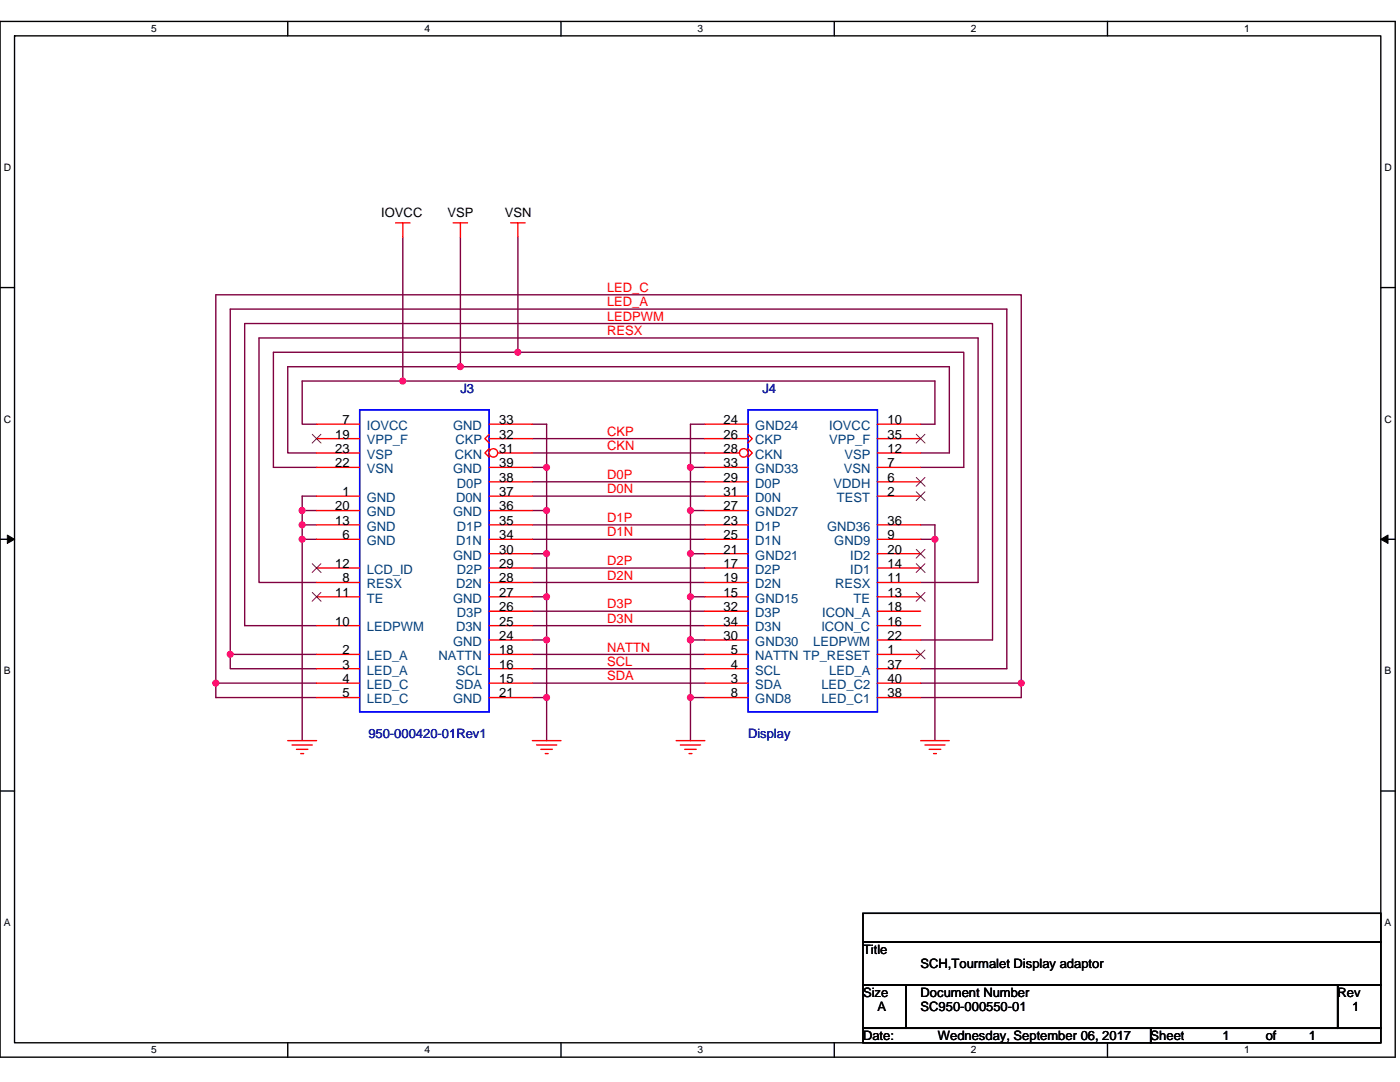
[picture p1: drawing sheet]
<svg xmlns="http://www.w3.org/2000/svg" width="279mm" height="216mm" viewBox="0 0 279 216" stroke-linecap="round" stroke-linejoin="round" font-family="sans-serif">
<path d="M0 4.3h278.4v206.6h-278.4zM2.9 7.2h272.7v200.9h-272.7z" fill="none" stroke="#000" stroke-width=".28"/>
<g fill="#fff">
<path d="M30.2 4.6h1.1v2.3h-1.1z"/>
<path d="M30.2 208.4h1.1v2.3h-1.1z"/>
</g>
<path d="M57.4 4.3v2.9M57.4 208.1v2.8" fill="none" stroke="#000" stroke-width=".28"/>
<g fill="#fff">
<path d="M84.7 4.6h1.1v2.3h-1.1z"/>
<path d="M84.7 208.4h1.1v2.3h-1.1z"/>
</g>
<path d="M112 4.3v2.9M112 208.1v2.8" fill="none" stroke="#000" stroke-width=".28"/>
<g fill="#fff">
<path d="M139.2 4.6h1.2v2.3h-1.2z"/>
<path d="M139.2 208.4h1.2v2.3h-1.2z"/>
</g>
<path d="M166.5 4.3v2.9M166.5 208.1v2.8" fill="none" stroke="#000" stroke-width=".28"/>
<g fill="#fff">
<path d="M193.8 4.6h1.1v2.3h-1.1z"/>
<path d="M193.8 208.4h1.1v2.3h-1.1z"/>
</g>
<path d="M221 4.3v2.9M221 208.1v2.8" fill="none" stroke="#000" stroke-width=".28"/>
<g fill="#fff">
<path d="M248.3 4.6h1.1v2.3h-1.1z"/>
<path d="M248.3 208.4h1.1v2.3h-1.1z"/>
<path d="M.7 32.3h1.5v2.2h-1.5z"/>
<path d="M276.3 32.3h1.5v2.2h-1.5z"/>
<path d="M.7 82.5h1.5v2.3h-1.5z"/>
<path d="M276.3 82.5h1.5v2.3h-1.5z"/>
</g>
<path d="M0 57.4h2.9M275.6 57.4h2.8" fill="none" stroke="#000" stroke-width=".28"/>
<g fill="#fff">
<path d="M.7 132.7h1.4v2.3h-1.4z"/>
<path d="M276.3 132.7h1.4v2.3h-1.4z"/>
</g>
<path d="M0 107.6h2.9M275.6 107.6h2.8" fill="none" stroke="#000" stroke-width=".28"/>
<path d="M1.5 106.8l1.4 .8-1.4 .8zM275.6 107.6l1.4-.8v1.6z" fill="#000" stroke="#000" stroke-width=".2"/>
<g fill="#fff">
<path d="M.7 182.9h1.4v2.3h-1.4z"/>
<path d="M276.3 182.9h1.4v2.3h-1.4z"/>
</g>
<path d="M0 157.8h2.9M275.6 157.8h2.8M172.2 182.2h103.4v5.8h-103.4zM172.2 188h103.4v8.6h-103.4zM172.2 196.6h8.6v8.6h-8.6zM180.8 196.6h86.2v8.6h-86.2zM267 196.6h8.6v8.6h-8.6zM172.2 205.2h57.4v2.9h-57.4zM229.6 205.2h46v2.9h-46z" fill="none" stroke="#000" stroke-width=".28"/>
<g fill="none" stroke="#800040" stroke-width=".28">
<path d="M80.4 47.3v28.7h-20.1v8.6h2.9M91.9 47.3v25.9h-34.5v17.2h5.8M103.4 47.3v23h-48.8v23h8.6M80.4 76h106.2v8.6h-2.9M91.9 73.2h97.6v17.2h-5.8M103.4 70.3h88.9v23h-8.6M63.2 99h-2.9v2.9M106.2 99h34.5M106.2 90.4h34.5M106.2 93.3h2.9M106.2 84.6h2.9v8.7M106.2 96.1h34.5"/>
<path d="M106.2 87.5h34.5M109.1 93.3v8.6M137.8 93.3v8.6M137.8 93.3h2.9M140.7 84.6h-2.9v8.7M60.3 104.7v2.9M60.3 101.9v2.8M60.3 101.9h2.9M60.3 107.6v40.2M60.3 104.7h2.9M60.3 107.6h2.9M106.2 116.2h34.5"/>
<path d="M106.2 107.6h34.5M106.2 101.9h2.9M106.2 110.5h2.9M106.2 119.1h2.9M106.2 113.3h34.5M106.2 104.7h34.5M109.1 119.1v8.6M109.1 110.5v8.6M109.1 101.9v8.6M137.8 110.5v8.6M137.8 101.9v8.6M137.8 119.1v8.6"/>
<path d="M137.8 101.9h2.9M137.8 110.5h2.9M137.8 119.1h2.9M183.7 116.2h11.5v-48.8h-143.5v48.8h11.5M183.7 104.7h2.9v2.9M183.7 107.6h2.9M186.6 107.6v40.2M43.1 136.3v2.9h20.1M43.1 136.3h20.1M43.1 136.3v-77.5h160.7v77.5M46 130.6v2.8h17.2M63.2 124.8h-14.4v-60.2h149.3v63.1h-14.4"/>
<path d="M63.2 130.6h-17.2v-68.9h154.9v71.7h-17.2M106.2 124.8h34.5M106.2 127.7h2.9M106.2 139.2h2.9M106.2 136.3h34.5M106.2 133.4h34.5M106.2 130.6h34.5M106.2 122h34.5M109.1 139.2v8.6M109.1 127.7v11.5M137.8 127.7v11.5M137.8 139.2v8.6"/>
<path d="M137.8 127.7h2.9M137.8 139.2h2.9M183.7 136.3h20.1M203.8 136.3v2.9h-20.1"/>
</g>
<g fill="#f0f" stroke="#f0f" stroke-width=".28">
<circle cx="109.1" cy="93.2" r=".57"/>
<circle cx="80.4" cy="76" r=".57"/>
<circle cx="91.9" cy="73.2" r=".57"/>
<circle cx="103.3" cy="70.3" r=".57"/>
<circle cx="60.3" cy="101.9" r=".57"/>
<circle cx="60.3" cy="107.6" r=".57"/>
<circle cx="109.1" cy="139.2" r=".57"/>
<circle cx="137.8" cy="93.2" r=".57"/>
<circle cx="137.8" cy="110.5" r=".57"/>
<circle cx="137.8" cy="101.9" r=".57"/>
<circle cx="137.8" cy="127.7" r=".57"/>
<circle cx="137.8" cy="119.1" r=".57"/>
<circle cx="137.8" cy="139.2" r=".57"/>
<circle cx="186.6" cy="107.6" r=".57"/>
<circle cx="45.9" cy="130.6" r=".57"/>
<circle cx="203.8" cy="136.3" r=".57"/>
<circle cx="43.1" cy="136.3" r=".57"/>
<circle cx="109.1" cy="119.1" r=".57"/>
<circle cx="109.1" cy="110.5" r=".57"/>
<circle cx="60.3" cy="104.7" r=".57"/>
<circle cx="109.1" cy="127.7" r=".57"/>
<circle cx="109.1" cy="101.9" r=".57"/>
</g>
<g fill="none" stroke="#f00" stroke-width=".28">
<path d="M79 44.5h2.8M80.4 44.5v2.8M90.4 44.5h2.9M91.9 44.5v2.8M101.9 44.5h2.9M103.4 44.5v2.8M63.2 84.6h8.6M63.2 90.4h8.6M97.6 89.5l-.8 .9 .8 .8M97.6 93.3h8.6M97.6 84.6h8.6M97.6 99h8.6"/>
<path d="M97.6 96.1h8.6M63.2 101.9h8.6M63.2 116.2h8.6M63.2 104.7h8.6M63.2 119.1h8.6M97.6 101.9h8.6M97.6 116.2h8.6M97.6 113.3h8.6M97.6 110.5h8.6M63.2 139.2h8.6M63.2 136.3h8.6M63.2 133.4h8.6"/>
<path d="M63.2 130.6h8.6M63.2 124.8h8.6M97.6 136.3h8.6M97.6 133.4h8.6M97.6 130.6h8.6M57.4 147.8h5.8M58.3 148.7h4M59.2 149.5h2.2M60 150.4h.6M106.2 147.8h5.8M107.1 148.7h4M107.9 149.5h2.3"/>
<path d="M108.8 150.4h.6M134.9 147.8h5.8M135.8 148.7h4M136.7 149.5h2.2M137.5 150.4h.6M183.7 147.8h5.8M184.6 148.7h4M185.4 149.5h2.3M186.3 150.4h.6"/>
</g>
<path d="M71.8 81.8h25.8v60.2h-25.8z" fill="none" stroke="#00f" stroke-width=".28"/>
<path d="M62.3 118.2l1.8 1.8M64.1 118.2l-1.8 1.8" fill="none" stroke="#804000" stroke-width=".2"/>
<circle cx="98.5" cy="90.4" r=".84" fill="#fff" stroke="#f00" stroke-width=".28"/>
<g fill="none" stroke="#f00" stroke-width=".28">
<path d="M63.2 93.3h8.6M63.2 87.5h8.6M63.2 99h8.6M97.6 86.7l-.8 .8 .8 .9M97.6 87.5h8.6M99.3 90.4h6.9M140.7 93.3h8.6M140.7 99h8.6M140.7 84.6h8.6M140.7 96.1h8.6M149.3 89.5l.8 .9-.8 .8M175.1 90.4h8.6"/>
<path d="M175.1 99h8.6M175.1 84.6h8.6M63.2 107.6h8.6M63.2 113.3h8.6M97.6 107.6h8.6M97.6 119.1h8.6M97.6 104.7h8.6M140.7 113.3h8.6M140.7 101.9h8.6M140.7 116.2h8.6M140.7 110.5h8.6M175.1 119.1h8.6"/>
<path d="M175.1 104.7h8.6M175.1 116.2h8.6M97.6 127.7h8.6M97.6 124.8h8.6M97.6 122h8.6M97.6 139.2h8.6M140.7 136.3h8.6M140.7 133.4h8.6M140.7 130.6h8.6M175.1 127.7h8.6M175.1 139.2h8.6M175.1 136.3h8.6"/>
<path d="M175.1 133.4h8.6"/>
</g>
<path d="M62.3 86.7l1.8 1.7M64.1 86.7l-1.8 1.7M182.9 98.1l1.7 1.8M184.6 98.1l-1.8 1.8M62.3 112.5l1.8 1.7M64.1 112.5l-1.8 1.7M182.9 118.2l1.7 1.8M184.6 118.2l-1.8 1.8" fill="none" stroke="#804000" stroke-width=".2"/>
<path d="M149.3 81.8h25.8v60.2h-25.8z" fill="none" stroke="#00f" stroke-width=".28"/>
<circle cx="148.4" cy="90.4" r=".84" fill="#fff" stroke="#f00" stroke-width=".28"/>
<g fill="none" stroke="#f00" stroke-width=".28">
<path d="M140.7 87.5h8.6M140.7 90.4h6.9M149.3 86.7l.8 .8-.8 .9M175.1 93.3h8.6M175.1 87.5h8.6M175.1 96.1h8.6M140.7 107.6h8.6M140.7 119.1h8.6M140.7 104.7h8.6M175.1 107.6h8.6M175.1 113.3h8.6M175.1 110.5h8.6"/>
<path d="M140.7 127.7h8.6M140.7 124.8h8.6M140.7 122h8.6M140.7 139.2h8.6M175.1 124.8h8.6M175.1 122h8.6M175.1 130.6h8.6"/>
</g>
<path d="M182.9 86.7l1.7 1.7M182.9 95.3l1.7 1.7M184.6 86.7l-1.8 1.7M184.6 95.3l-1.8 1.7M182.9 112.5l1.7 1.7M182.9 109.6l1.7 1.8M184.6 112.5l-1.8 1.7M184.6 109.6l-1.8 1.8M182.9 129.7l1.7 1.8M184.6 129.7l-1.8 1.8" fill="none" stroke="#804000" stroke-width=".2"/>
<g fill="#f0f" stroke="#f0f" stroke-width=".28">
<circle cx="109.1" cy="93.2" r=".57"/>
<circle cx="80.4" cy="76" r=".57"/>
<circle cx="91.9" cy="73.2" r=".57"/>
<circle cx="103.3" cy="70.3" r=".57"/>
<circle cx="60.3" cy="101.9" r=".57"/>
<circle cx="60.3" cy="107.6" r=".57"/>
<circle cx="109.1" cy="139.2" r=".57"/>
<circle cx="137.8" cy="93.2" r=".57"/>
<circle cx="137.8" cy="110.5" r=".57"/>
<circle cx="137.8" cy="101.9" r=".57"/>
<circle cx="137.8" cy="127.7" r=".57"/>
<circle cx="137.8" cy="119.1" r=".57"/>
<circle cx="137.8" cy="139.2" r=".57"/>
<circle cx="186.6" cy="107.6" r=".57"/>
<circle cx="45.9" cy="130.6" r=".57"/>
<circle cx="203.8" cy="136.3" r=".57"/>
<circle cx="43.1" cy="136.3" r=".57"/>
<circle cx="109.1" cy="119.1" r=".57"/>
<circle cx="109.1" cy="110.5" r=".57"/>
<circle cx="60.3" cy="104.7" r=".57"/>
<circle cx="109.1" cy="127.7" r=".57"/>
<circle cx="109.1" cy="101.9" r=".57"/>
</g>
<g font-size="2.6">
<text x="76.1" y="43.3">IOVCC</text>
<text x="89.3" y="43.3">VSP</text>
<text x="100.8" y="43.3">VSN</text>
<text x="66.9" y="87.5">19</text>
<text x="68.3" y="84.6">7</text>
<text x="99.6" y="87.5">32</text>
<text x="99.6" y="84.6">33</text>
<text x="144.4" y="84.6">24</text>
<text x="144.4" y="87.5">26</text>
<text x="177.1" y="84.6">10</text>
<text x="177.1" y="87.5">35</text>
<text x="66.9" y="90.4">23</text>
<text x="66.9" y="93.2">22</text>
<text x="99.6" y="93.2">39</text>
<text x="99.6" y="90.4">31</text>
<text x="144.4" y="93.2">33</text>
<text x="144.4" y="90.4">28</text>
<text x="177.1" y="93.2">7</text>
<text x="177.1" y="90.4">12</text>
<text x="66.9" y="101.9">20</text>
<text x="68.3" y="99">1</text>
<text x="99.6" y="101.9">36</text>
<text x="99.6" y="99">37</text>
<text x="99.6" y="96.1">38</text>
<text x="144.4" y="101.9">27</text>
<text x="144.4" y="99">31</text>
<text x="144.4" y="96.1">29</text>
<text x="177.1" y="99">2</text>
<text x="177.1" y="96.1">6</text>
<text x="66.9" y="104.7">13</text>
<text x="68.3" y="107.6">6</text>
<text x="99.6" y="107.6">34</text>
<text x="99.6" y="104.7">35</text>
<text x="144.4" y="107.6">25</text>
<text x="144.4" y="104.7">23</text>
<text x="177.1" y="107.6">9</text>
<text x="177.1" y="104.7">36</text>
<text x="66.9" y="113.3">12</text>
<text x="99.6" y="110.5">30</text>
<text x="99.6" y="113.3">29</text>
<text x="144.4" y="113.3">17</text>
<text x="144.4" y="110.5">21</text>
<text x="177.1" y="113.3">14</text>
<text x="177.1" y="110.5">20</text>
<text x="66.9" y="119.1">11</text>
<text x="68.3" y="116.2">8</text>
<text x="99.6" y="116.2">28</text>
<text x="99.6" y="119.1">27</text>
<text x="144.4" y="116.2">19</text>
<text x="144.4" y="119.1">15</text>
<text x="177.1" y="116.2">11</text>
<text x="177.1" y="119.1">13</text>
<text x="66.9" y="124.8">10</text>
<text x="99.6" y="124.8">25</text>
<text x="99.6" y="121.9">26</text>
<text x="144.4" y="124.8">34</text>
<text x="144.4" y="121.9">32</text>
<text x="177.1" y="124.8">16</text>
<text x="177.1" y="121.9">18</text>
<text x="68.3" y="130.6">2</text>
<text x="99.6" y="130.6">18</text>
<text x="99.6" y="127.7">24</text>
<text x="144.4" y="127.7">30</text>
<text x="145.8" y="130.6">5</text>
<text x="177.1" y="127.7">22</text>
<text x="177.1" y="130.6">1</text>
<text x="68.3" y="136.3">4</text>
<text x="68.3" y="133.4">3</text>
<text x="99.6" y="136.3">15</text>
<text x="99.6" y="133.4">16</text>
<text x="145.8" y="136.3">3</text>
<text x="145.8" y="133.4">4</text>
<text x="177.1" y="133.4">37</text>
<text x="177.1" y="136.3">40</text>
<text x="68.3" y="139.2">5</text>
<text x="99.6" y="139.2">21</text>
<text x="145.8" y="139.2">8</text>
<text x="177.1" y="139.2">38</text>
<text x="172.2" y="190.3">Title</text>
<text x="183.7" y="193.2">SCH,Tourmalet Display adaptor</text>
<text x="172.2" y="198.9">Size</text>
<text x="175.1" y="201.8">A</text>
<text x="183.7" y="198.9">Document Number</text>
<text x="183.7" y="201.8">SC950-000550-01</text>
<text x="267" y="198.9">Rev</text>
<text x="269.8" y="201.8">1</text>
<text x="172.2" y="207.5">Date:</text>
<text x="187.2" y="207.5">Wednesday, September 06, 2017</text>
<text x="229.6" y="207.5">Sheet</text>
<text x="244" y="207.5">1</text>
<text x="252.6" y="207.5">of</text>
<text x="261.2" y="207.5">1</text>
</g>
<g font-size="2.6" fill="#f00">
<text x="121.2" y="58.3">LED_C</text>
<text x="121.2" y="64">LEDPWM</text>
<text x="121.2" y="61.1">LED_A</text>
<text x="121.2" y="66.9">RESX</text>
<text x="121.2" y="89.8">CKN</text>
<text x="121.2" y="87">CKP</text>
<text x="121.2" y="95.6">D0P</text>
<text x="121.2" y="98.4">D0N</text>
<text x="121.2" y="107">D1N</text>
<text x="121.2" y="104.2">D1P</text>
<text x="121.2" y="112.8">D2P</text>
<text x="121.2" y="115.7">D2N</text>
<text x="121.2" y="124.3">D3N</text>
<text x="121.2" y="121.4">D3P</text>
<text x="121.2" y="130">NATTN</text>
<text x="121.2" y="135.7">SDA</text>
<text x="121.2" y="132.9">SCL</text>
</g>
<g font-size="2.6" fill="#000080">
<text x="91.9" y="78.4">J3</text>
<text x="152.1" y="78.4">J4</text>
<text x="73.5" y="147.3">950-000420-01Rev1</text>
<text x="149.3" y="147.3">Display</text>
</g>
<g font-size="2.6" fill="#004080">
<text x="73.2" y="85.8">IOVCC</text>
<text x="73.2" y="88.7">VPP_F</text>
<text x="90.4" y="85.8">GND</text>
<text x="90.9" y="88.7">CKP</text>
<text x="150.7" y="85.8">GND24</text>
<text x="150.7" y="88.7">CKP</text>
<text x="165.5" y="85.8">IOVCC</text>
<text x="165.5" y="88.7">VPP_F</text>
<text x="73.2" y="91.5">VSP</text>
<text x="73.2" y="94.4">VSN</text>
<text x="90.4" y="94.4">GND</text>
<text x="90.7" y="91.5">CKN</text>
<text x="150.7" y="94.4">GND33</text>
<text x="150.7" y="91.5">CKN</text>
<text x="168.4" y="94.4">VSN</text>
<text x="168.5" y="91.5">VSP</text>
<text x="73.2" y="100.2">GND</text>
<text x="91" y="100.2">D0N</text>
<text x="91.2" y="97.3">D0P</text>
<text x="150.7" y="100.2">D0N</text>
<text x="150.7" y="97.3">D0P</text>
<text x="166.4" y="97.3">VDDH</text>
<text x="167" y="100.2">TEST</text>
<text x="73.2" y="103">GND</text>
<text x="73.2" y="105.9">GND</text>
<text x="90.4" y="103">GND</text>
<text x="91.2" y="105.9">D1P</text>
<text x="150.7" y="103">GND27</text>
<text x="150.7" y="105.9">D1P</text>
<text x="165.1" y="105.9">GND36</text>
<text x="73.2" y="108.8">GND</text>
<text x="90.4" y="111.7">GND</text>
<text x="91" y="108.8">D1N</text>
<text x="150.7" y="111.7">GND21</text>
<text x="150.7" y="108.8">D1N</text>
<text x="166.5" y="108.8">GND9</text>
<text x="169.7" y="111.7">ID2</text>
<text x="73.2" y="117.4">RESX</text>
<text x="73.2" y="114.5">LCD_ID</text>
<text x="91" y="117.4">D2N</text>
<text x="91.2" y="114.5">D2P</text>
<text x="150.7" y="117.4">D2N</text>
<text x="150.7" y="114.5">D2P</text>
<text x="166.7" y="117.4">RESX</text>
<text x="169.7" y="114.5">ID1</text>
<text x="73.2" y="120.2">TE</text>
<text x="90.4" y="120.2">GND</text>
<text x="91.2" y="123.1">D3P</text>
<text x="150.7" y="120.2">GND15</text>
<text x="150.7" y="123.1">D3P</text>
<text x="164.1" y="123.1">ICON_A</text>
<text x="170.3" y="120.2">TE</text>
<text x="73.2" y="131.7">LED_A</text>
<text x="73.2" y="126">LEDPWM</text>
<text x="87.5" y="131.7">NATTN</text>
<text x="90.4" y="128.9">GND</text>
<text x="91" y="126">D3N</text>
<text x="150.7" y="131.7">NATTN TP_RESET</text>
<text x="150.7" y="128.9">GND30</text>
<text x="150.7" y="126">D3N</text>
<text x="162.3" y="128.9">LEDPWM</text>
<text x="163.9" y="126">ICON_C</text>
<text x="73.2" y="137.5">LED_C</text>
<text x="73.2" y="134.6">LED_A</text>
<text x="90.9" y="137.5">SDA</text>
<text x="91.2" y="134.6">SCL</text>
<text x="150.7" y="137.5">SDA</text>
<text x="150.7" y="134.6">SCL</text>
<text x="163.9" y="137.5">LED_C2</text>
<text x="165.5" y="134.6">LED_A</text>
<text x="73.2" y="140.4">LED_C</text>
<text x="90.4" y="140.4">GND</text>
<text x="150.7" y="140.4">GND8</text>
<text x="163.9" y="140.4">LED_C1</text>
</g>
<g font-size="2">
<text x="30.2" y="6.4">5</text>
<text x="84.7" y="6.4">4</text>
<text x="139.2" y="6.4">3</text>
<text x="193.8" y="6.4">2</text>
<text x="248.3" y="6.4">1</text>
<text x=".7" y="34.1">D</text>
<text x="276.3" y="34.1">D</text>
<text x=".7" y="84.3">C</text>
<text x="276.3" y="84.3">C</text>
<text x=".7" y="134.6">B</text>
<text x="276.3" y="134.6">B</text>
<text x=".7" y="184.8">A</text>
<text x="276.3" y="184.8">A</text>
<text x="30.2" y="210.2">5</text>
<text x="84.7" y="210.2">4</text>
<text x="139.2" y="210.2">3</text>
<text x="193.8" y="210.2">2</text>
<text x="248.3" y="210.2">1</text>
</g>
</svg>
